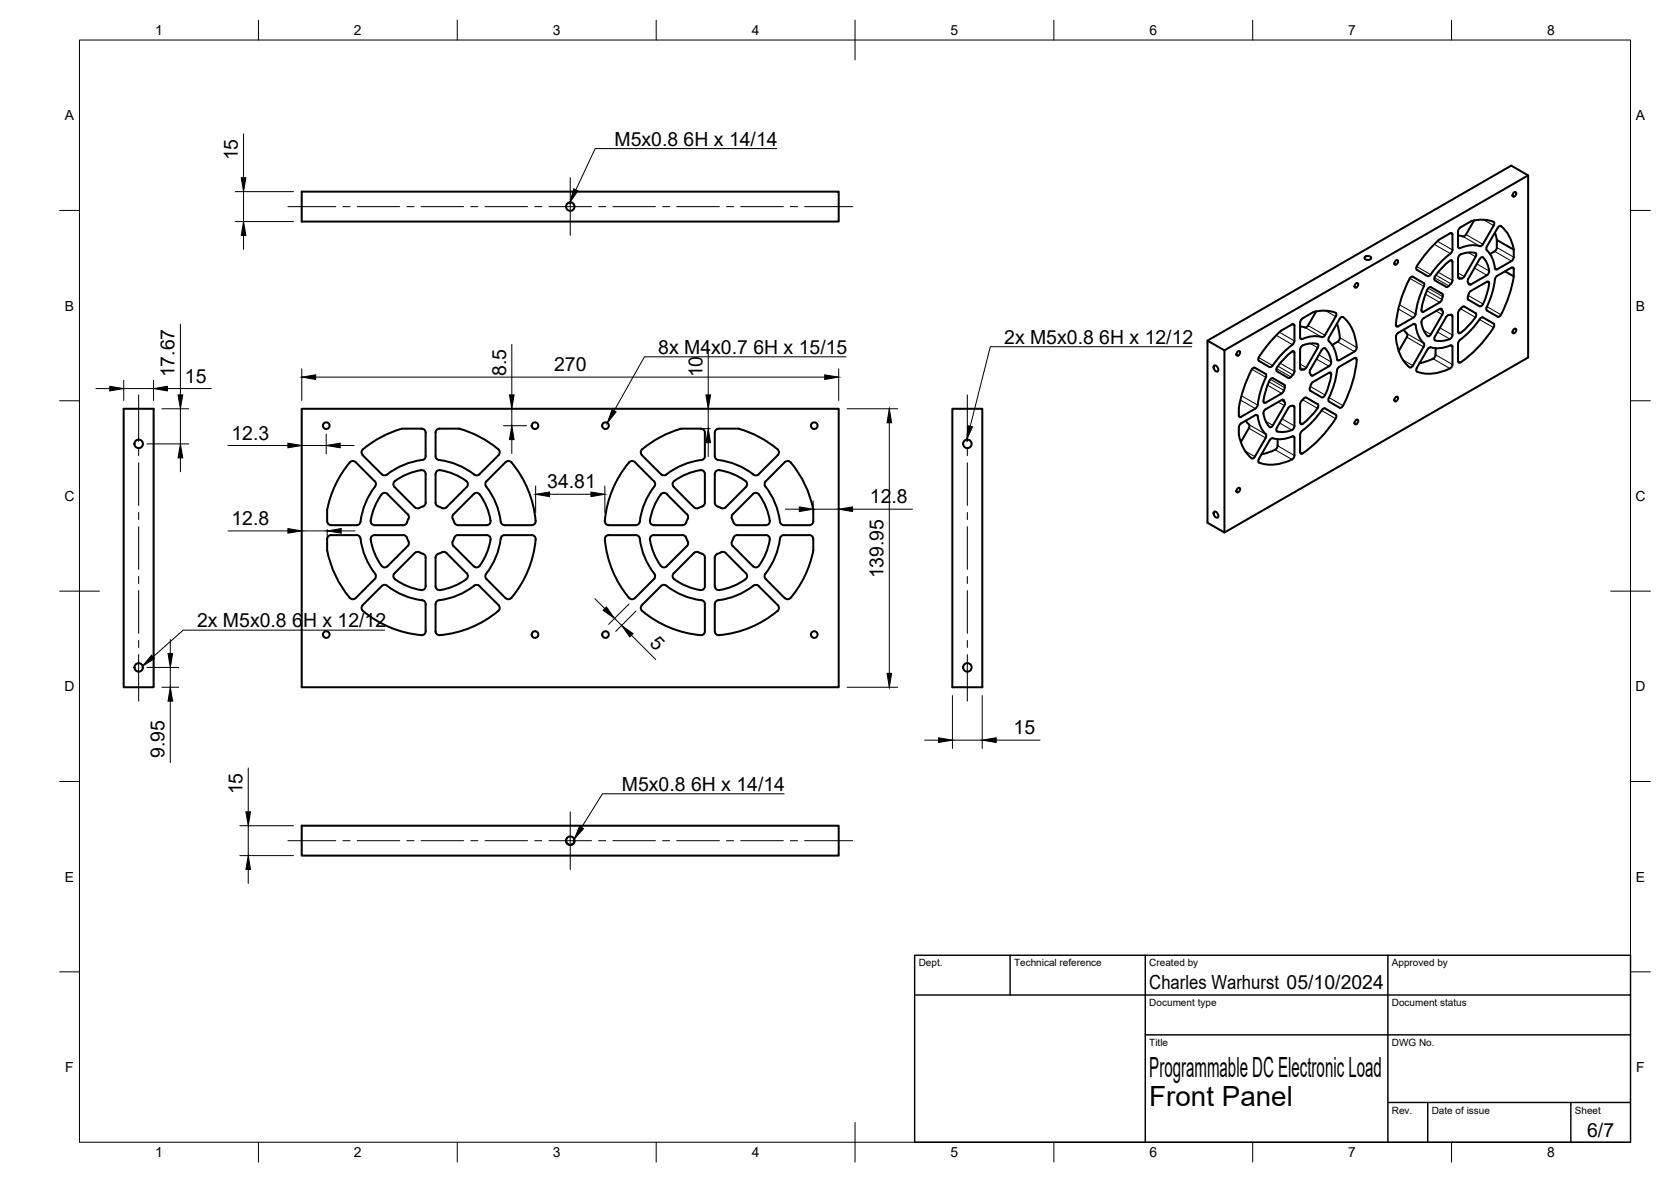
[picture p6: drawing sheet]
<svg xmlns="http://www.w3.org/2000/svg" width="420mm" height="297mm" viewBox="0 0 420 297" stroke-linecap="round" stroke-linejoin="round" font-family="sans-serif">
<!-- layer: Visible -->
<g fill="none" stroke="#000" stroke-width=".51">
<path d="M75.9 48.2h135v7.5h-135zM364.7 58.6h.3l.2 .4v3.8l-.5 .9a24.1 24.1 0 0 0-5.2 5.6l-.5 .1-2.8-1.6-.1-.4a25.7 25.7 0 0 1 5.7-7.2l2.8-1.6M368.6 58.9l-.5 .5-1.5-.2M370.6 55.4l-2 3.5M375.9 58.4l.5 1.9M380.6 48.4l.4-.2a.67 .67 0 0 1 .1 .8 .67 .67 0 0 1-.7 .4l-.1-.5zM384.2 44.1l-76.3 43.9v45.8M330.9 78.3l-2 3.5M335.8 78.6l.2 .4-.1 .5M335.8 78.6a9.1 9.1 0 0 0-5.5-.2l-2.8 1.6M335.9 79.6l-2.8 4.6-.5 .5a7.4 7.4 0 0 0-5.2 .5M340.9 71.3l.4-.2a.67 .67 0 0 1 .1 .8 .67 .67 0 0 1-.8 .3v-.5z"/>
<path d="M343.1 64.6l.5-.2h.6l.6 .4a.99 .99 0 0 1-1.7 0zM350.9 65.6l.4-.3a.67 .67 0 0 1 .1 .8 .67 .67 0 0 1-.7 .4l-.1-.5zM354.4 70.1a31.2 31.2 0 0 0-3.4 11.5M354.4 70.1l.4-.5 .4-.1 2.7 1.6M355.9 78.9l-.5 .9-3.9 2.2h-.4l-.1-.4M358 80l-.5 .4a4.5 4.5 0 0 0 1.7 4.1l.6-.5 2.9-5a1.2 1.2 0 0 0-.4-1.5l-4.4 2.5M358 71.1l.1 .5-.1 .3M358 72a21 21 0 0 0-2 6.9M359.2 72.4l.6-.2 2.8 1.6a2.14 2.14 0 0 1-.6 2.2l-4.1 2.3h-.4a10.9 10.9 0 0 1 1.5-5.8zM364.6 65.5a13 13 0 0 0-4 4.5l.2 .4M364.6 65.5l.4-.1 .2 .4v4.7a2.29 2.29 0 0 1-1.5 1.6l-2.9-1.7M365.2 79.5v-.3a1.21 1.21 0 0 0-1.5 .4l-3 5.2v.6l.1 .1"/>
<path d="M365.2 79.5v4.7l-.2 .6-.4 .4M366.6 65v4.6l.2 .4h.7M366.6 78.7v4.7l.2 .3a7.2 7.2 0 0 0 3.2-2.7l1-1.3M366.6 78.7a2.31 2.31 0 0 1 1.6-1.7l2.8 1.7M368.2 69.5l-.7 .5M369.3 73.9l-.3 1 .2 .4 2.8 1.7M369.3 73.9l.5-.8 4.1-2.3h.4a10.7 10.7 0 0 1-1.5 5.8l-.5 .4-.3-.1M371 63.6l.2 .3-.2 .6-2.8 5M371 63.6a5 5 0 0 0-4.2 .7l-.2 .6M371 78.7l.2 .4-.2 .6M372 65.1l-2.8 5a1.16 1.16 0 0 0 .4 1.5l.2-.1M372 65.1l.6-.5a4.4 4.4 0 0 1 1.7 4.1l-.4 .5"/>
<path d="M372.9 79.8l2.7 1.5 .1 .4-.2 .6M372.9 61.4l-.6 .5a8.1 8.1 0 0 0-5.4 .5l-.3-.4v-3.9l.2-.5 .4-.4a7.8 7.8 0 0 1 5-2l2.7 .3 .6 .2 .2 .4-.1 .6-2.7 4.7M372.9 79.8l-.8 .3a25.7 25.7 0 0 1-5.3 5.7l-.2 .5M373.8 62l2.8-4.7 .6-.5a8.5 8.5 0 0 1 3.4 6M373.9 62l-.2 .7a8 8 0 0 1 2.3 5h.4l3.6-2.1M373.9 69.2l-4.1 2.3M376.4 62.2v-1.9l4.2 2.4M376.4 62.2l-.4 .8-1.4 .8M376.4 69.3l3.9-2.1 .3 .4v1.9M376.4 69.3l-.5 .7a23.8 23.8 0 0 1-2.2 7.5l.2 .5 2.7 1.6 .4-.1a26.6 26.6 0 0 0 3.6-10M378.4 68.2l2.2 1.3M380.6 62.7v2.2l-.5 .7"/>
<path d="M303.6 85.6l76.4-44 4.2 2.5v45.7l-76.3 44-4.3-2.4zM303.6 85.6l4.3 2.4M305.3 91.9a.99 .99 0 0 1 .9 1.4 .99 .99 0 0 1-.9-1.4zM311.2 88.4l.4-.2a.67 .67 0 0 1 .1 .8 .67 .67 0 0 1-.8 .3v-.5zM314.7 92.9a32.4 32.4 0 0 0-3.2 9.6M314.7 92.9l.4-.4 .4-.1 2.7 1.6 .2 .2-.1 .6M316.5 90.7l2.7 1.6M318.3 94.8a26.8 26.8 0 0 0-2.3 7.5l-.3 .4M321.1 93.3l-.2-.4a12.6 12.6 0 0 1 4.2-4.7l.3 .1 .1 .4v4.6a2.23 2.23 0 0 1-1.5 1.7l-2.9-1.7M322.9 96.7a2.17 2.17 0 0 1-.6 2.2l-4.1 2.3h-.4a8.6 8.6 0 0 1 1.1-4.9l.4-.9 .6-.4 3 1.7M324.9 81.5a17 17 0 0 0-6 5l-2.3 3.2-.2 .6 .1 .4M324.9 81.5h.4l.2 .3v3.9l-.5 .9a24.7 24.7 0 0 0-5.3 5.5l-.4 .1"/>
<path d="M326.9 81v3.9M326.9 87.8v4.7M326.9 84.8l.3 .4h.2M326.9 87.8l.2-.6a4.4 4.4 0 0 1 4.4-.6l-.2 .8-2.9 5M327.5 80l-.4 .5-.2 .5M328.4 92.4a1.18 1.18 0 0 1-1.4 .4l-.1-.3M328.9 81.8l-.6 .5-1.4-.3M329.4 97.5l.1 .7 2.8 1.7 .5-.1 .4-.5M329.4 97.5l.3-1 .4-.5 4.1-2.3 .4-.1a10.9 10.9 0 0 1-1.4 5.7M329.4 93.8l.3 .6h.4M332.3 88l-2.8 4.9-.1 .9M333.2 87.6l-.4-.1-.5 .5"/>
<path d="M333.2 87.6a4.9 4.9 0 0 1 1.4 3.9l-.4 .5-4.1 2.4M336.2 81.3a8.6 8.6 0 0 1 .5 4.1l-.4 .5M336.3 85.9l-1.4 .8M340.6 88.4l-3.9 2.2M340.6 88.3l.4-.4a9 9 0 0 0-1.6-6.3l-1.7-1.9-.6 .1-3 5-.1 .8a7.9 7.9 0 0 1 2.3 4.9h.4M350.9 99.9l.4-.2a.67 .67 0 0 1 .1 .8 .67 .67 0 0 1-.7 .3l-.1-.5zM351.5 83.7l-.4 .4a9.3 9.3 0 0 0 1.6 6.3l1.7 1.9M352.9 82.8l.9 1M353.8 83.8l.1 .4-.2 .5-2 3.6M355.9 81.7l-.1-.2h-.4l-3.9 2.2M356 81.7l.3 1.6 .5 1.4 1.2 1.6M357.9 87.2l-2.7 4.7-.4 .4h-.4"/>
<path d="M358 86.3l.1 .3-.1 .6M360.3 90.1l-3.4 1.2M361 87.5l-.1 1.8-.6 .8M364.6 85.2l-2 .5-1.7-.1M364.7 86.8a7.4 7.4 0 0 1-5.2 .5l-.5 .5-2.7 4.7-.2 .7a9.3 9.3 0 0 0 8.9-1l.2-.6v-4.4l-.2-.4h-.3M375.6 82.3a28.1 28.1 0 0 1-8.7 8.9l-.3-.4v-4.5M380.6 82.8l.4-.2a.67 .67 0 0 1 .1 .8 .67 .67 0 0 1-.7 .3l-.1-.5zM31.1 102.7h7.5v70h-7.5zM75.9 102.7h135v70h-135zM91.2 114.4l4.8 4.8a1.01 1.01 0 0 0 1.3 .1 18.5 18.5 0 0 1 9.2-3.8l.5-.5v-.4M107 108.7v5.9M107 119.2v7.1"/>
<path d="M107 119.1l-.3-.7a1.49 1.49 0 0 0-1.6-.1 12.4 12.4 0 0 0-6.1 3l-.1 .6 .3 .5 5.1 5.1a1.01 1.01 0 0 0 1.2 .2M107 108.7a1.01 1.01 0 0 0-1-1h-4.9a26 26 0 0 0-10 5.4l-.2 .8 .3 .5M109.5 119.1l.4-.7a1.49 1.49 0 0 1 1.6-.1 12.4 12.4 0 0 1 6.1 3v.6l-.3 .5M109.5 119.2v7.1a1.36 1.36 0 0 0 1.3 1.2l.3 .1M125.4 114.4l.2-.5v-.6a23.5 23.5 0 0 0-10.1-5.6h-5a1.01 1.01 0 0 0-1 1v5.9a1.01 1.01 0 0 0 .9 1 18.5 18.5 0 0 1 9.2 3.8h.7l.3-.2 4.7-4.8M161.4 114.4l4.8 4.8a1.01 1.01 0 0 0 1.3 .1 18.5 18.5 0 0 1 9.2-3.8l.5-.5v-.4M171.3 107.7h4.9a1.01 1.01 0 0 1 1 1M171.3 107.7a26 26 0 0 0-10 5.4l-.2 .8 .3 .5M177.2 108.7v5.9M177.2 119.2v7.1M177.2 119.1l-.3-.7a1.49 1.49 0 0 0-1.6-.1 12.4 12.4 0 0 0-6.1 3l-.1 .6 .3 .5 5.1 5.1a2.24 2.24 0 0 0 2.6-.6l.1-.6M179.7 119.2v7.1a2.25 2.25 0 0 0 2.2 1.5l.6-.3 5-5.1"/>
<path d="M179.7 119.1l.4-.7a1.49 1.49 0 0 1 1.6-.1 12.4 12.4 0 0 1 6.1 3v.6l-.2 .5M195.6 114.4l.2-.5v-.6a23.5 23.5 0 0 0-10.1-5.6h-5a1.01 1.01 0 0 0-1 1v5.9a1.01 1.01 0 0 0 .9 1 18.5 18.5 0 0 1 9.2 3.8h.7l.3-.2 4.8-4.8M239.5 102.7h7.5v70h-7.5zM311.5 102.6v1.8M313.2 105.7l.9 1M314.1 106.7l.1 .4-.2 .5-2 3.5M315.5 114.7l-.4 .5h-.4M315.7 102.7l-3.7 2.1h-.3l-.2-.4M316.5 115.3l-.1 .6 .2 .4M318.2 102.9l4.3-2.5a1.13 1.13 0 0 1 .4 1.5l-2.8 5M318.2 102.8l-.4 .5a4.6 4.6 0 0 0 1.7 4.1l.6-.5M318.3 109.2l.1 .3-.2 .5-2.7 4.8"/>
<path d="M318.3 109.1a8.1 8.1 0 0 1-2.2-4.8h-.4l-3.6 2.1-.4 .4a9 9 0 0 0 3 8.4M319.2 110.6l-2.7 4.7M319.3 110.6l.5-.5a8.1 8.1 0 0 0 5.4-.5l.3 .4v4.5l-.2 .5a10 10 0 0 1-8.7 1.3M321.1 107.5l-.2 .7a4.7 4.7 0 0 0 3.9-.1M321.2 110.4v1.6l-.1 .6a6.9 6.9 0 0 1-3.9 1.6M323.9 102.5l-2.8 5M325.5 102.4l-.1-.3a1.12 1.12 0 0 0-1.4 .4M325.5 102.4v4.7l-.2 .6-.5 .4M326.9 101.5v4.7M326.9 109.2v4.5M326.9 113.6l.2 .4 .4-.1M327.8 100.2l.6-.3 2.9 1.7 .2 .4a12.4 12.4 0 0 1-4.2 4.6l-.4-.4"/>
<path d="M327.8 100.2l-.7 .8-.2 .5M332.4 103a26.5 26.5 0 0 1-5.3 5.7l-.2 .5M332.4 103l.3-.3 .4-.1 2.8 1.6 .1 .4-.2 .6M334.1 100a25.8 25.8 0 0 0 2.3-7.4l.3-.4 3.9-2.2h.4a11.4 11.4 0 0 1-.8 5.6 22.6 22.6 0 0 1-2.9 6.8l-.4 .1-2.8-1.6v-.8M335.8 105.2a31.1 31.1 0 0 1-8.3 8.7M340.9 105.6l.4-.2a.67 .67 0 0 1 .1 .8 .67 .67 0 0 1-.8 .4v-.5zM82.6 134.8l.7-.3h6.4a1.02 1.02 0 0 1 1 .8 18.7 18.7 0 0 0 3.8 9.2l-.1 .7-.2 .3-4.8 4.8-.4 .3-.6-.1a23.5 23.5 0 0 1-5.9-11.1l-.2-1v-2.9zM90.7 131.1a18.7 18.7 0 0 1 3.8-9.2l-.1-.7-.2-.2-4.8-4.9-.4-.2h-.6a23.6 23.6 0 0 0-5.9 11.1l-.2 1.1v2.9a1.01 1.01 0 0 0 1 1h6.3a1.01 1.01 0 0 0 1-.9M94.2 134.5l-.8 .3a1.49 1.49 0 0 0 0 1.6 12.4 12.4 0 0 0 3 6.1l.6 .1 .4-.3 5.1-5.1a2.24 2.24 0 0 0-.5-2.6l-.6-.1h-7.2M102.3 131.3l.4-.9a1.01 1.01 0 0 0-.2-1.2l-5.3-5.2-.5-.1a1.51 1.51 0 0 0-1.2 1 12.5 12.5 0 0 0-2.2 6.5l.4 .4 .5 .2M102.3 131.3a1.01 1.01 0 0 1-.9 .7h-7.2M105.4 138.8l.9 .4a.99 .99 0 0 1 .7 .9"/>
<path d="M105.5 138.8a1.01 1.01 0 0 0-1.2 .2l-5.1 5.1M107 126.3a1.36 1.36 0 0 1-1.3 1.2l-.3 .1M111.1 138.8a1.01 1.01 0 0 1 1.2 .2l5 5.1M111.1 138.8l-.9 .4a1.01 1.01 0 0 0-.7 .9v7.2l.4 .8a1.49 1.49 0 0 0 1.6 0 12.4 12.4 0 0 0 6.1-3v-.6l-.3-.5M114.2 131.3l-.3-.9a.96 .96 0 0 1 .1-1.2l5.1-5 .8-.3a1.51 1.51 0 0 1 1.2 1 12.5 12.5 0 0 1 2.2 6.5l-.4 .4-.5 .2h-7.2l-.6-.2-.4-.5M114.4 134.9l.8-.4h7.2l.7 .3a1.49 1.49 0 0 1 .1 1.6 12.4 12.4 0 0 1-3 6.1l-.6 .1-.5-.3-5.1-5.1a2.16 2.16 0 0 1 .4-2.3zM117.3 122.4l-5 5.1a1.01 1.01 0 0 1-1.2 .2M125.9 131.1a18.7 18.7 0 0 0-3.8-9.2v-.7l.2-.2 4.8-4.9 .5-.2h.6a24 24 0 0 1 6.1 12.5l.4 2.8-.5 .6-.5 .2M125.9 131.1a1.01 1.01 0 0 0 1 .9h6.8M133.7 134.5h-6.8a1.02 1.02 0 0 0-1 .8 18.7 18.7 0 0 1-3.8 9.2v.7l.2 .3 4.8 4.8 .5 .3 .6-.1a24.1 24.1 0 0 0 6.1-12.5l.4-2.4M133.7 134.5l.7 .3 .3 .8M152.1 135.6l.1-.6 .6-.5h7.1a1.02 1.02 0 0 1 1 .8 18.7 18.7 0 0 0 3.8 9.2v.7l-.3 .3-4.8 4.8-.4 .3-.6-.1a24 24 0 0 1-6.2-12.5l-.3-2.4"/>
<path d="M160.9 131.1a18.7 18.7 0 0 1 3.8-9.2v-.7l-.3-.3-4.8-4.8-.4-.2h-.6a24.1 24.1 0 0 0-6.2 12.5l-.3 2.5 .1 .5 .4 .4 .5 .2h6.8a1.01 1.01 0 0 0 1-.9M164.4 132h7.2M164.4 134.5h7.2M164.4 134.5l-.8 .3a1.49 1.49 0 0 0 0 1.6 12.4 12.4 0 0 0 3 6.1l.6 .1 .4-.3 5.1-5.1a2.24 2.24 0 0 0-.5-2.6l-.6-.1M172.5 131.3l.4-.9a.96 .96 0 0 0-.2-1.2l-5.3-5.2-.5-.1a1.51 1.51 0 0 0-1.2 1 12.5 12.5 0 0 0-2.2 6.5l.4 .4 .5 .2M172.5 131.3a1.01 1.01 0 0 1-.9 .7M184.4 131.3l-.3-.9a.96 .96 0 0 1 .1-1.2l5.1-5 .8-.3a1.51 1.51 0 0 1 1.2 1 12.5 12.5 0 0 1 2.2 6.5l-.4 .4-.5 .2h-7.2l-.6-.2-.4-.5M184.6 134.9l.8-.4h7.2l.7 .3a1.49 1.49 0 0 1 .1 1.6 12.4 12.4 0 0 1-3 6.1l-.6 .1-.5-.3-5.1-5.1a2.25 2.25 0 0 1 .4-2.3zM196.1 131.1a18.7 18.7 0 0 0-3.8-9.2v-.7l.2-.2 4.8-4.9 .5-.2h.6a22.1 22.1 0 0 1 5.2 9 13.7 13.7 0 0 1 .8 6.5l-.5 .5-.4 .1h-6.4a1.01 1.01 0 0 1-1-.9M196.4 134.7l.7-.2h6.4a.97 .97 0 0 1 1 1 18.3 18.3 0 0 1-2.1 9.1 19.1 19.1 0 0 1-4 5.9l-.6 .1-.5-.3-4.8-4.8a1 1 0 0 1 0-1.3 18.8 18.8 0 0 0 3.7-9.2zM305.3 128.6a.99 .99 0 0 1 .9 1.5 .99 .99 0 0 1-.9-1.5zM311.2 122.8l.4-.2a.67 .67 0 0 1 .1 .8 .67 .67 0 0 1-.8 .3v-.5z"/>
<path d="M91.3 153.5a26.3 26.3 0 0 0 14.9 6.1l.7-.5 .1-.5M99.2 144l-.3 .8a1.51 1.51 0 0 0 1.1 1.2 12.5 12.5 0 0 0 6.4 2.2l.5-.4 .1-.5M106.1 150.8a18.7 18.7 0 0 1-9.1-3.8l-.7 .1-.3 .2-4.8 4.8-.3 .7 .4 .7M106.2 150.8a1.01 1.01 0 0 1 .8 1M107 140.1v7.2M107 151.8v6.8M110.4 150.8a1.01 1.01 0 0 0-.9 1v6.8M110.4 150.8a18.7 18.7 0 0 0 9.2-3.8l.7 .1 .2 .2 4.9 4.8 .2 .7-.3 .7M125.3 153.5a25.1 25.1 0 0 1-15.2 6l-.4-.4-.2-.5M161.5 153.5a26.3 26.3 0 0 0 14.9 6.1l.7-.5 .1-.5M169.4 144l-.3 .8a1.51 1.51 0 0 0 1.1 1.2 12.5 12.5 0 0 0 6.5 2.2l.4-.4 .1-.5M176.4 150.8a18.7 18.7 0 0 1-9.2-3.8l-.7 .1-.3 .2-4.8 4.8-.3 .7 .4 .7"/>
<path d="M176.4 150.8a1.01 1.01 0 0 1 .8 1M177.2 140.1v7.2M177.2 151.8v6.8M177.2 140.1a2.25 2.25 0 0 0-2.2-1.4l-.5 .3-5.1 5.1M179.7 158.6l.4 .8 .7 .2M180.6 150.8a1.01 1.01 0 0 0-.9 1v6.8M180.6 150.8a18.7 18.7 0 0 0 9.2-3.8l.7 .1 .3 .2 4.8 4.8 .3 .7-.4 .7M187.6 144l.3 .8a1.51 1.51 0 0 1-1.1 1.2 12.5 12.5 0 0 1-6.5 2.2l-.4-.4-.2-.5v-7.2a2.25 2.25 0 0 1 2.2-1.4l.6 .3 5 5.1M195.5 153.5a26.5 26.5 0 0 1-14.7 6.1M75.9 207.5h135v7.5h-135zM142.3 211.3a1.07 1.07 0 0 0 1.1 1 1.07 1.07 0 0 0 1.1-1"/>
<circle cx="143.4" cy="51.9" r="1.07"/>
<circle cx="34.9" cy="111.5" r="1.07"/>
<circle cx="82" cy="107" r=".84"/>
<circle cx="134.5" cy="107" r=".84"/>
<circle cx="152.2" cy="107" r=".84"/>
<circle cx="204.7" cy="107" r=".84"/>
<circle cx="243.2" cy="111.5" r="1.07"/>
<circle cx="82" cy="159.5" r=".84"/>
<circle cx="134.5" cy="159.5" r=".84"/>
<circle cx="152.2" cy="159.5" r=".84"/>
<circle cx="204.7" cy="159.5" r=".84"/>
<circle cx="34.9" cy="167.7" r="1.07"/>
<circle cx="243.2" cy="167.7" r="1.07"/>
<circle cx="143.4" cy="211.3" r="1.07"/>
</g>
<!-- layer: Visible Narrow -->
<g fill="none" stroke="#000" stroke-width=".25">
<path d="M364.6 58.6l.6 .4M367.9 59.4l4.2 2.5M368.6 58.9l4.3 2.5M373 55.2l2.6 1.5M377.3 56.8h.1M333.3 78.1l2.6 1.5M337.6 79.7h.1M351.6 77.6l3.8 2.2M351.9 76.6l4 2.3M354.5 69.9l3.5 2.1M355.2 69.5l2.7 1.6M356.2 67l3.5 2"/>
<path d="M357.4 78l.5 .3M358.4 73.9l3.6 2.1M358.8 73.1l3.7 2.1M359.1 72.4l3.7 2.1M359.7 72.1l2.9 1.7M360.6 61.4l4.1 2.3M360.7 69.8l3.6 2M361 69.1l3.8 2.2M361.1 78.2l1.5 .9M361.4 60.6l3.8 2.2M361.6 68.4l3.6 2.1M361.9 77.7l.9 .5"/>
<path d="M362.2 77.6l.3 .2M364.6 79.1l.6 .4M364.6 65.5l.6 .3M366.6 68.6l1.6 .9M366.6 69.5l.9 .5M366.6 62.1l.5 .2M366.6 69.8l.4 .2M367.2 77.6l3.8 2.1M368.1 77l2.9 1.7M369.2 74.3l3.7 2.1M369.2 63.5l1.8 1M369.2 71.1l.6 .4"/>
<path d="M370.7 67.4l3.2 1.8M371.3 66.3l3.1 1.8M372.8 64.6l.1 .1M372.8 79.7l2.8 1.6M373.8 70.9l.6 .3M373.9 77.1l3.5 2M375.8 63.2l4.2 2.4M375.9 67.4l.5 .3M376.4 62.2l4.2 2.4M380 67.3l.6 .3M312.1 99.4l4.1 2.4M314.8 92.8l3.5 2"/>
<path d="M315.5 92.4l2.7 1.6M316.5 89.9l3.5 2M318.7 96.8l3.6 2.1M319.1 95.9l3.7 2.2M319.4 95.3l3.6 2.1M320 95l2.9 1.7M320.9 84.3l4.1 2.3M321 92.6l3.6 2.1M321.3 92l3.8 2.2M321.7 83.5l3.8 2.2M321.9 91.3l3.6 2.1M324.9 81.5l.6 .3"/>
<path d="M324.9 88.3l.6 .4M326.9 84.9l.5 .3M326.9 92.4l.9 .5M326.9 91.5l1.5 .9M326.9 92.7l.4 .2M328.1 82.3l4.3 2.4M328.4 99.9l2.9 1.7M328.9 81.8l4.2 2.5M329.5 97.1l3.7 2.2M329.5 86.3l1.8 1.1M329.5 94l.6 .4M331 90.2l3.2 1.8"/>
<path d="M331.6 89.2l3.1 1.8M333.1 87.5l.1 .1M334.1 93.7l.6 .4M334.2 99.9l3.5 2M336.1 90.2l.6 .4M336.3 85.9l4.3 2.5M336.9 84.9l4.2 2.4M340.5 90l.6 .4M351 81.7l.5 .3M352.7 90.4l2.5 1.5M353.7 84.7l4.2 2.5M353.8 83.8l4.2 2.5"/>
<path d="M355.4 81.4l.5 .3M356.2 93.4h.1M357.9 83l1.9 1M360.3 90.2l4.3 2.4M360.7 85.5l.1 .1M361 89.2l4.2 2.4M361.5 83.4l3.1 1.8M362.1 82.4l3.1 1.8M364.6 86.8l.6 .4M366.6 90.7l.6 .4M366.6 83.3l.7 .3M372 80.3l3.5 2"/>
<path d="M311.5 104.4l.5 .4M311.9 100.5l3.8 2.2M313 113.3l2.5 1.5M314 107.6l4.2 2.5M314 106.7l4.3 2.5M315.7 104.3l.5 .3M316.5 116.2l.1 .1M317.7 100.9l.5 .3M318.2 105.8l1.9 1.1M320.6 113l4.3 2.5M321 108.4h.1M321.2 112l4.3 2.5"/>
<path d="M321.4 101l1.5 .9M321.7 106.3l3.1 1.8M322.1 100.6l.9 .5M322.3 105.2l3.2 1.8M322.5 100.4l.3 .3M324.9 102l.6 .4M324.9 109.7l.6 .3M326.9 113.6l.6 .3M326.9 106.1l.7 .4M327.5 100.5l3.8 2.1M332.3 103.2l3.5 2M333.1 102.6l2.8 1.6"/>
</g>
<!-- layer: BORDER -->
<g fill="none" stroke="#000" stroke-width=".25">
<path d="M20 10.1h390v276.9h-390zM65 5.1v5M115 5.1v5M165 5.1v5M215 5.1v10M265 5.1v5M315 5.1v5M365 5.1v5M15 52.9h5M410 52.9h5M15 100.7h5M410 100.7h5"/>
<path d="M15 148.6h10M405 148.6h10M15 196.4h5M410 196.4h5M15 244.2h5M410 244.2h5M65 287v5M115 287v5M165 287v5M215 282.1v9.9M265 287v5M315 287v5"/>
<path d="M365 287v5"/>
</g>
<!-- layer: TITLEBLOCK -->
<path d="M230 240.1h180v46.9h-180zM230 250h180M254 240.1v9.9M288 240.1v46.9M349 240.1v46.9M288 260.1h122M349 277.1h61M359 277.1v9.9M395 277.1v9.9" fill="none" stroke="#000" stroke-width=".36"/>
<!-- layer: FD_Dimensions -->
<g fill="none" stroke="#000" stroke-width=".25">
<path d="M61.2 33.7v11M59.1 55.7h14.7M59.1 48.2h14.7M61.2 48.2v7.5M61.2 59.2v3.5M24.1 97.6h3.5M31.1 95.6v5M31.1 97.6h7.5M38.6 95.6v5M42.1 97.6h11M45.4 81.5v17.7M75.9 92.7v7.9"/>
<path d="M79.4 94.8h128M128.7 86.5v12.7M178.1 88.3v10.9M210.9 92.7v7.9M37 111.6h10.5M40.7 102.7h6.8M45.4 102.7v8.9M45.4 115.1v3.5M57.3 112h15.1M75.9 112h6.1M82 109.1v5M85.5 112h3.5"/>
<path d="M126.6 107h5.8M128.7 102.7v4.3M128.7 110.5v3.5M176 107.7h2.6M178.1 102.7v5M178.1 111.2v3.5M213 102.7h12.7M223.6 106.2v63M57.3 133.4h15.1M75.9 133.4h6.4M82.3 133.1v2.4M85.8 133.4h3.5"/>
<path d="M134.7 122.1v6.7M138.2 124.2h10.4M152.1 122.1v6.7M197.5 128h3.5M204.5 125.9v3M204.5 128h6.4M214.4 128h15M149.6 150.5l2.5 2.4M154.5 155.4l1.8 1.8M158.2 151.8l-5.2 5.1M158.8 159.6l6.1 6.1M159.9 153.6l-5.1 5.1"/>
<path d="M37 167.7h7.9M40.7 172.7h4.2M42.8 160.7v3.5M42.8 167.7v5M42.8 176.2v15.4M213 172.7h12.7M239.5 174.8v13.3M247 174.8v13.3M62.4 193v11M232.5 186h3.5M239.5 186h7.5M250.5 186h11"/>
<path d="M60.3 215h13.5M60.3 207.5h13.5M62.4 207.5v7.5M62.4 218.5v3.5"/>
</g>
<g fill="#000" stroke="#000" stroke-width=".25">
<path d="M61.2 55.7l.6 3.5h-1.1zM60.7 44.7h1.1l-.6 3.5zM27.6 97.1l3.5 .5-3.5 .6zM38.6 97.6l3.5-.5v1.1zM44.8 99.2h1.2l-.6 3.5zM75.9 94.8l3.5-.6v1.2zM128.1 99.2h1.2l-.6 3.5zM177.5 99.2h1.2l-.6 3.5zM207.4 94.2l3.5 .6-3.5 .6zM45.4 111.6l.6 3.5h-1.2zM72.4 111.4l3.5 .6-3.5 .5zM82 112l3.5-.6v1.1z"/>
<path d="M128.7 107l.6 3.5h-1.2zM178.1 107.7l.6 3.5h-1.2zM223.6 102.7l.6 3.5h-1.2zM72.4 132.8l3.5 .6-3.5 .6zM82.3 133.4l3.5-.6v1.2zM134.7 124.2l3.5-.6v1.2zM148.6 123.6l3.5 .6-3.5 .6zM201 127.4l3.5 .6-3.5 .6zM210.9 128l3.5-.6v1.2zM151.6 153.4l.9-.9 2 2.9zM156.3 157.2l2.9 2-.9 .9zM42.2 164.2h1.2l-.6 3.5z"/>
<path d="M42.8 172.7l.6 3.5h-1.2zM223 169.2h1.2l-.6 3.5zM236 185.4l3.5 .6-3.5 .6zM247 186l3.5-.6v1.2zM62.4 215l.6 3.5h-1.2zM61.8 204h1.2l-.6 3.5z"/>
</g>
<!-- layer: Hole Notes -->
<path d="M144.3 47.4l1 .5-2 3zM153.9 103l1 .5-2.2 2.8zM243.4 107l1.1 .3-1.4 3.2zM38.1 164.6l.8 .9-3 1.9zM145.7 207.6l1 .6-2.3 2.7z" fill="#000" stroke="#000" stroke-width=".25"/>
<path d="M195.3 37.3h-45.7l-4.8 10.4M212.7 89.7h-50.7l-7.6 13.5M299.7 87.1h-50.7l-5.1 20M96.7 158.4h-50.6l-7.6 6.7M197.2 199.5h-45.7l-5.3 8.4" fill="none" stroke="#000" stroke-width=".25"/>
<!-- layer: Smart Centers -->
<g fill="none" stroke="#000" stroke-width=".25">
<path d="M72.4 51.9h12M86.2 51.9h1.8M89.8 51.9h10.7M102.3 51.9h1.8M105.9 51.9h10.7M118.4 51.9h1.8M121.9 51.9h10.8M134.5 51.9h1.7M138 51.9h10.7M143.4 44.7v14.5M150.5 51.9h1.8M154.1 51.9h10.7"/>
<path d="M166.6 51.9h1.8M170.2 51.9h10.7M182.7 51.9h1.7M186.2 51.9h10.8M198.7 51.9h1.8M202.3 51.9h12.1M34.9 99.2v11.7M243.2 99.2v11.7M34.9 112.7v1.8M34.9 116.3v10.7M243.2 112.7v1.8M243.2 116.3v10.7"/>
<path d="M34.9 128.8v1.8M34.9 132.4v10.7M243.2 128.8v1.8M243.2 132.4v10.7M34.9 144.9v1.7M34.9 148.4v10.8M243.2 144.9v1.7M243.2 148.4v10.8M34.9 160.9v1.8M34.9 164.5v11.7M243.2 160.9v1.8M243.2 164.5v11.7"/>
<path d="M72.4 211.3h12M86.2 211.3h1.8M89.8 211.3h10.7M102.3 211.3h1.8M105.9 211.3h10.7M118.4 211.3h1.8M121.9 211.3h10.8M134.5 211.3h1.7M138 211.3h10.7M143.4 204v14.5M150.5 211.3h1.8M154.1 211.3h10.7"/>
<path d="M166.6 211.3h1.8M170.2 211.3h10.7M182.7 211.3h1.7M186.2 211.3h10.8M198.7 211.3h1.8M202.3 211.3h12.1"/>
</g>
<g font-size="7">
<text x="289" y="270.6">Programmable DC Electronic Load</text>
<text x="289" y="278.1">Front Panel</text>
</g>
<g font-size="4.9">
<text x="59.8" y="40.3" transform="rotate(-90 59.8 40.3)">15</text>
<text x="154.5" y="36.6">M5x0.8</text>
<text x="171.9" y="36.6">6H x 14/14</text>
<text x="165.5" y="89">8x M4x0.7</text>
<text x="189.4" y="89">6H x 15/15</text>
<text x="252.5" y="86.4">2x M5x0.8</text>
<text x="276.4" y="86.4">6H x 12/12</text>
<text x="43.9" y="94.9" transform="rotate(-90 43.9 94.9)">17.67</text>
<text x="127.2" y="94.5" transform="rotate(-90 127.2 94.5)">8.5</text>
<text x="139.3" y="93.3">270</text>
<text x="176.6" y="94.9" transform="rotate(-90 176.6 94.9)">10</text>
<text x="46.5" y="96.2">15</text>
<text x="58.2" y="110.5">12.3</text>
<text x="137.6" y="122.8">34.81</text>
<text x="58.2" y="132">12.8</text>
<text x="218.7" y="126.5">12.8</text>
<text x="222.1" y="145.4" transform="rotate(-90 222.1 145.4)">139.95</text>
<text x="49.6" y="157.7">2x M5x0.8</text>
<text x="73.5" y="157.7">6H x 12/12</text>
<text x="163.1" y="162" transform="rotate(45 163.1 162)">5</text>
<text x="254.8" y="184.5">15</text>
<text x="41.4" y="190.4" transform="rotate(-90 41.4 190.4)">9.95</text>
<text x="61" y="199.7" transform="rotate(-90 61 199.7)">15</text>
<text x="156.4" y="198.8">M5x0.8</text>
<text x="173.8" y="198.8">6H x 14/14</text>
<text x="289" y="248.5">Charles Warhurst 05/10/2024</text>
<text x="399.1" y="285.7">6/7</text>
</g>
<g font-size="3.5">
<text x="39" y="8.8">1</text>
<text x="89" y="8.8">2</text>
<text x="139" y="8.8">3</text>
<text x="189" y="8.8">4</text>
<text x="239" y="8.8">5</text>
<text x="289" y="8.8">6</text>
<text x="339" y="8.8">7</text>
<text x="389" y="8.8">8</text>
<text x="16.3" y="30.2">A</text>
<text x="411.3" y="30.2">A</text>
<text x="16.3" y="78">B</text>
<text x="411.3" y="78">B</text>
<text x="16.2" y="125.9">C</text>
<text x="411.2" y="125.9">C</text>
<text x="16.2" y="173.7">D</text>
<text x="411.2" y="173.7">D</text>
<text x="16.3" y="221.6">E</text>
<text x="411.3" y="221.6">E</text>
<text x="16.4" y="269.4">F</text>
<text x="411.4" y="269.4">F</text>
<text x="39" y="290.8">1</text>
<text x="89" y="290.8">2</text>
<text x="139" y="290.8">3</text>
<text x="189" y="290.8">4</text>
<text x="239" y="290.8">5</text>
<text x="289" y="290.8">6</text>
<text x="339" y="290.8">7</text>
<text x="389" y="290.8">8</text>
</g>
<g font-size="2.5">
<text x="231" y="242.9">Dept.</text>
<text x="255" y="242.9">Technical reference</text>
<text x="289" y="242.9">Created by</text>
<text x="350" y="242.9">Approved by</text>
<text x="289" y="252.8">Document type</text>
<text x="350" y="252.8">Document status</text>
<text x="289" y="262.9">Title</text>
<text x="350" y="262.9">DWG No.</text>
<text x="350" y="279.9">Rev.</text>
<text x="360" y="279.9">Date of issue</text>
<text x="396" y="279.9">Sheet</text>
</g>
</svg>
